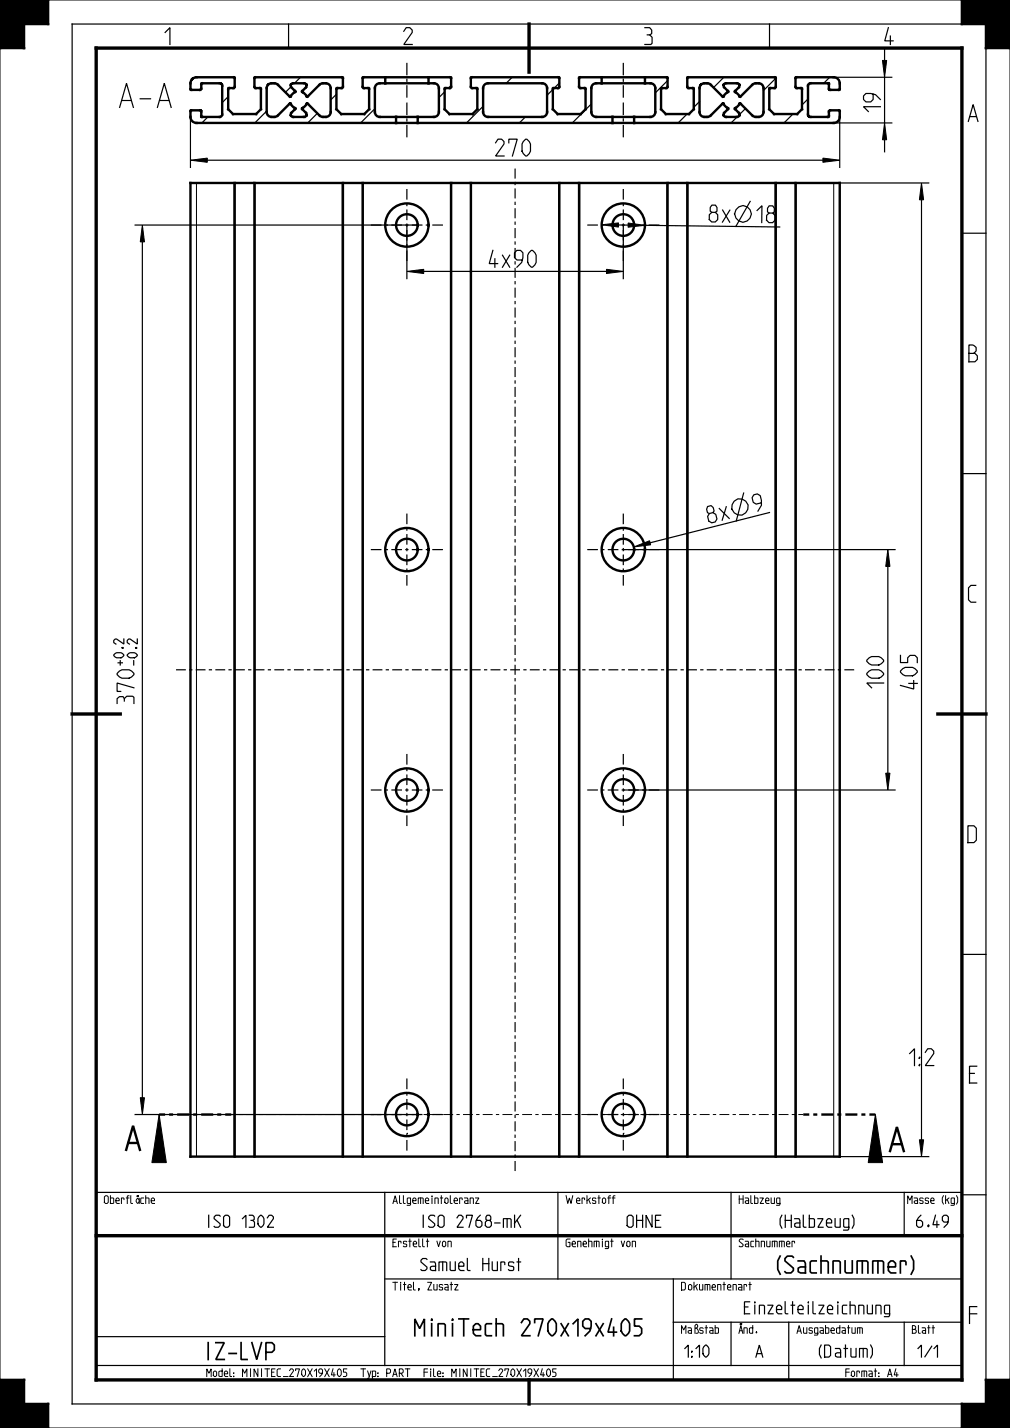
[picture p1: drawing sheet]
<svg xmlns="http://www.w3.org/2000/svg" width="210mm" height="297mm" viewBox="0 0 210 297" stroke-linecap="round" stroke-linejoin="round" font-family="sans-serif">
<path d="M0 0h10v5h-5v5h-5zM200 0h10v10h-5v-5h-5zM33.1 231.8l1.5 10h-3zM182 231.8l1.5 10h-3zM0 287h5v5h5v5h-10zM205 287h5v10h-10v-5h5z" fill="#000"/>
<g fill="none" stroke="#000" stroke-width=".21">
<path d="M0 0h10v5h-5v5h-5zM0 10v277M10 0h190M200 0h10v10h-5v-5h-5zM210 10v277M33.1 231.8l1.5 10h-3zM48.1 231.8h1M49.8 231.8h.7M51.2 231.8h2M53.9 231.8h.7M55.3 231.8h2M58 231.8h.7"/>
<path d="M59.4 231.8h2M62.1 231.8h.7M63.5 231.8h2M66.2 231.8h.7M67.6 231.8h2M70.3 231.8h.7M71.7 231.8h2M74.4 231.8h.7M75.8 231.8h2M78.5 231.8h.7M79.9 231.8h2M82.6 231.8h.7"/>
<path d="M84 231.8h2M86.7 231.8h.7M88.1 231.8h2M90.8 231.8h.7M92.2 231.8h2M94.9 231.8h.7M96.3 231.8h2M99 231.8h.7M100.4 231.8h2M103.1 231.8h.7M104.5 231.8h2M107.2 231.8h.7"/>
<path d="M108.6 231.8h2M111.3 231.8h.7M112.7 231.8h2M115.4 231.8h.7M116.8 231.8h2M119.5 231.8h.7M120.9 231.8h2M123.6 231.8h.7M125 231.8h2M127.7 231.8h.7M129.1 231.8h2M131.8 231.8h.7"/>
<path d="M133.2 231.8h2M135.9 231.8h.7M137.3 231.8h2M140 231.8h.7M141.4 231.8h2M144.1 231.8h.7M145.5 231.8h2M148.2 231.8h.7M149.6 231.8h2M152.3 231.8h.7M153.7 231.8h2M156.4 231.8h.7"/>
<path d="M157.8 231.8h2M160.5 231.8h.7M161.9 231.8h2M164.6 231.8h.7M166 231.8h1M182 231.8l1.5 10h-3zM0 287h5v5h5v5h-10zM10 297h190M205 287h5v10h-10v-5h5z"/>
</g>
<g fill="none" stroke="#000" stroke-width=".5">
<path d="M0 0h10v5h-5v5h-5zM40 16.4l.8-.3h8l-.1 2.1-1.1 .1-.2 .2v4.2l1 1h4.8l1-1v-4.2l-.1-.2-1.1-.1-.1-2 .1-.1h18.3l-.1 2.1-1.1 .1-.2 .2v4.2l1 1h4.8l1-1v-4.2l-.1-.2-1.1-.1-.1-2.1h4.7v1.2h-1.2a1 1 0 0 0-1 1v5a1 1 0 0 0 1 1h3.4v1.3h-41.5a1.25 1.25 0 0 1-1.2-1.3v-1.2l.1-.2 2 .1 .1 .2 .1 1 .1 .1h3.7l.4-.2 .1-.3v-6l-.1-.3-.4-.2h-3.7l-.2 .2v1.1l-2.1 .1-.1-.2v-1.2zM55.7 17.6a1.76 1.76 0 0 1 2.1 0l2.5 2.5 1.1-1-.9-1.1v-.4l.2-.2 2.6-.1 .3 .2 .1 .5-.9 1.1 1.1 1 2.5-2.5a1.61 1.61 0 0 1 2.3 .3v5.4a1.33 1.33 0 0 1-2.1 .9l-2.7-2.7-1.1 1.1 .9 1v.4l-.2 .3h-2.6l-.3-.1-.1-.6 .9-1-1.1-1.1-2.5 2.5a1.61 1.61 0 0 1-2.3-.3l-.1-5.4zM89.1 16.1h4.7l-.1 2.1-1.1 .1-.2 .2v4.2l1 1h4.8l1-1v-4.2l-.1-.2-1.1-.1-.1-2 .1-.1h18.3l-.1 2.1-1.1 .1-.2 .2v4.2l1 1h4.8l1-1v-4.2l-.1-.2-1.1-.1-.1-2.1h4.7v1.2h-1.2a1 1 0 0 0-1 1v5a1 1 0 0 0 1 1h3.4v1.3h-40.5v-1.3h3.4a1 1 0 0 0 1-1v-5a1 1 0 0 0-1-1h-1.1zM100.7 17.6l.7-.3h11.3a1 1 0 0 1 1 1v5a1 1 0 0 1-1 1h-11.3a1 1 0 0 1-1-1v-5zM134.1 16.1h4.7l-.1 2.1-1.1 .1-.2 .2v4.2l1 1h4.8l1-1v-4.2l-.1-.2-1.1-.1-.1-2 .1-.1h18.3l-.1 2.1-1.1 .1-.2 .2v4.2l1 1h4.8l1-1v-4.2l-.1-.2-1.1-.1-.1-2.1h7.9a1.25 1.25 0 0 1 1.3 1.2v1.2l-.2 .2h-1.9l-.2-.3v-1.1l-4.1 .1-.2 .4v6l.1 .4 .4 .1h3.7l.1-.1 .1-1.2h2.2a2.48 2.48 0 0 1-.5 2.3l-.8 .3h-41.5v-1.3h3.4a1 1 0 0 0 1-1v-5a1 1 0 0 0-1-1h-1.1zM145.7 17.6a1.76 1.76 0 0 1 2.1 0l2.5 2.5 1.1-1-.9-1.1v-.4l.2-.2 2.6-.1 .3 .2 .1 .5-.9 1.1 1.1 1 2.5-2.5a1.61 1.61 0 0 1 2.3 .3v5.4a1.33 1.33 0 0 1-2.1 .9l-2.7-2.7-1.1 1.1 .9 1v.4l-.2 .3h-2.6l-.3-.1-.1-.6 .9-1-1.1-1.1-2.5 2.5a1.61 1.61 0 0 1-2.3-.3l-.1-5.4zM200 0h10v10h-5v-5h-5zM26.2 239.1l1.5-5 1.4 5M26.7 237.7h1.9M33.1 231.8h1.2M35.2 231.8h.8"/>
<path d="M36.8 231.8h2.5M40.2 231.8h.8M41.8 231.8h2.5M45.2 231.8h.8M46.8 231.8h1.3M167 231.8h1.3M169.1 231.8h.8M170.8 231.8h2.5M174.1 231.8h.8M175.8 231.8h2.5M179.1 231.8h.8M180.8 231.8h1.2"/>
<path d="M185.1 239.4l1.4-5 1.4 5M185.5 238h1.9M0 287h5v5h5v5h-10zM205 287h5v10h-10v-5h5z"/>
</g>
<g fill="none" stroke="#000" stroke-width=".25">
<path d="M40.4 16.2l-.7 .7M60 5v5M60.5 18.1l-1.2 1.1M62.5 16.1l-1.3 1.2M69.9 19.6l-1.2 1.2M92.4 19.1l-1.2 1.2M93.8 17.8l-.6 .5M106.5 16.1l-1.3 1.2M114.9 18.6l-1.2 1.2M116.3 17.3l-1.1 1M138.8 16.8l-2.6 2.5M150.5 16.1l-2.1 2.1"/>
<path d="M160 5v5M161.3 16.3l-2.6 2.5M172.5 16.1l-1.2 1.2M200 5h-185v287h185M205 10v277M43.2 24.3l-1.2 1.3M47.4 20.1l-1.2 1.2M55.4 23.1l-2.4 2.5M66 23.6l-2 2M77.9 22.6l-2.9 3M87.2 24.3l-.4 .4M100.4 22.1l-3.4 3.5"/>
<path d="M109.2 24.3l-1.2 1.3M122.9 21.6l-3.9 4M142.9 23.7l-1.9 1.9M145.4 21.1l-1.2 1.2M153.3 24.3l-1.3 1.3M155 22.6l-1.2 1.2M164.9 23.7l-1.9 1.9M168 20.6l-1.3 1.2M200 48.5h5M200 98.5h5M200 198.5h5M20 257h180"/>
<path d="M20 248h180v39h-180zM80 248v36M116 248v18M152 248v18M188 248v9M200 248.5h5M20 278h60M80 266h120M140 275h60M140 266v21M152 275v9M164 275v12"/>
<path d="M188 275v9M20 284h180"/>
</g>
<path d="M20 10h180v277h-180zM110 5v10M15 148.5h10M195 148.5h10M20 257h180M110 287v5" fill="none" stroke="#000" stroke-width=".7"/>
<!-- layer: 01_ACHSEN -->
<g fill="none" stroke="#000" stroke-width=".5">
<path d="M80.1 17.3h9M80.1 16.1h9M125.1 17.3h9M125.1 16.1h9M39.6 38.1h135v202.5h-135zM48.8 38.1v202.5M52.9 38.1v202.5M71.3 38.1v202.5M75.4 38.1v202.5M82.3 25.6h4.5M82.3 24.3h4.5M93.8 38.1v202.5"/>
<path d="M97.9 38.1v202.5M116.3 38.1v202.5M120.4 38.1v202.5M127.3 25.6h4.5M127.3 24.3h4.5M138.8 38.1v202.5M142.9 38.1v202.5M161.3 38.1v202.5M165.4 38.1v202.5"/>
<circle cx="84.6" cy="46.8" r="4.5"/>
<circle cx="84.6" cy="46.8" r="2.25"/>
<circle cx="129.6" cy="46.8" r="4.5"/>
<circle cx="129.6" cy="46.8" r="2.25"/>
<circle cx="84.6" cy="114.3" r="4.5"/>
<circle cx="84.6" cy="114.3" r="2.25"/>
<circle cx="129.6" cy="114.3" r="4.5"/>
<circle cx="129.6" cy="114.3" r="2.25"/>
<circle cx="84.6" cy="164.3" r="4.5"/>
<circle cx="84.6" cy="164.3" r="2.25"/>
<circle cx="129.6" cy="164.3" r="4.5"/>
<circle cx="129.6" cy="164.3" r="2.25"/>
<circle cx="84.6" cy="231.8" r="4.5"/>
<circle cx="84.6" cy="231.8" r="2.25"/>
<circle cx="129.6" cy="231.8" r="4.5"/>
<circle cx="129.6" cy="231.8" r="2.25"/>
</g>
<g fill="none" stroke="#000" stroke-width=".25">
<path d="M84.6 13.1v2.6M84.6 16.4v.6M84.6 17.7v2.6M129.6 13.1v2.6M129.6 16.4v.6M129.6 17.7v2.6M84.6 21.3v2.6M84.6 24.6v.7M84.6 26v2.6M84.6 39.3v2.2M107.1 35.1v2M107.1 37.8v.7"/>
<path d="M107.1 39.2v2.1M129.6 21.3v2.6M129.6 24.6v.7M129.6 26v2.6M129.6 39.3v2.2M77.1 46.8h2.2M80 46.8h.7M81.4 46.8h2.2M84.3 46.8h.6M84.6 42.2v.7M84.6 43.6v2.2M84.6 46.5v.6"/>
<path d="M84.6 47.8v2.2M84.6 50.7v.7M84.6 52.1v2.2M85.6 46.8h2.2M88.5 46.8h.7M89.9 46.8h2.2M107.1 42v.6M107.1 43.3v2.1M107.1 46.1v.7M107.1 47.4v2.1M107.1 50.2v.7M107.1 51.6v2.1"/>
<path d="M107.1 54.3v.7M107.1 55.7v2.1M107.1 58.5v.6M107.1 59.8v2.1M122.1 46.8h2.2M125 46.8h.7M126.4 46.8h2.2M129.3 46.8h.6M129.6 42.2v.7M129.6 43.6v2.2M129.6 46.5v.6M129.6 47.8v2.2"/>
<path d="M129.6 50.7v.7M129.6 52.1v2.2M130.6 46.8h2.2M133.5 46.8h.7M134.9 46.8h2.2M107.1 62.6v.7M107.1 64v2M107.1 66.7v.7M107.1 68.1v2.1M107.1 70.9v.6M107.1 72.2v2.1M107.1 75v.7"/>
<path d="M107.1 76.3v2.1M107.1 79.1v.7M107.1 80.5v2.1M107.1 83.2v.7M107.1 84.6v2.1M107.1 87.4v.6M107.1 88.7v2.1M107.1 91.5v.7M107.1 92.9v2M107.1 95.6v.7M107.1 97v2.1M107.1 99.7v.7"/>
<path d="M77.1 114.3h2.2M80 114.3h.7M81.4 114.3h2.2M84.3 114.3h.6M84.6 106.8v2.2M84.6 109.7v.7M84.6 111.1v2.2M84.6 114v.6M84.6 115.3v2.2M84.6 118.2v.7M84.6 119.6v2.2M85.6 114.3h2.2"/>
<path d="M88.5 114.3h.7M89.9 114.3h2.2M107.1 101.1v2.1M107.1 103.9v.7M107.1 105.2v2.1M107.1 108v.7M107.1 109.4v2.1M107.1 112.1v.7M107.1 113.5v2.1M107.1 116.3v.6M107.1 117.6v2.1M122.1 114.3h2.2"/>
<path d="M125 114.3h.7M126.4 114.3h2.2M129.3 114.3h.6M129.6 106.8v2.2M129.6 109.7v.7M129.6 111.1v2.2M129.6 114v.6M129.6 115.3v2.2M129.6 118.2v.7M129.6 119.6v2.2M130.6 114.3h2.2M133.5 114.3h.7"/>
<path d="M134.9 114.3h2.2M36.6 139.3h2M39.3 139.3h.7M40.7 139.3h2M43.4 139.3h.7M44.8 139.3h2M47.5 139.3h.7M48.9 139.3h2M51.6 139.3h.7M52.9 139.3h2.1M55.7 139.3h.7M57 139.3h2.1"/>
<path d="M59.8 139.3h.6M61.1 139.3h2.1M63.8 139.3h.7M65.2 139.3h2.1M67.9 139.3h.7M69.3 139.3h2M72 139.3h.7M73.4 139.3h2M76.1 139.3h.7M77.5 139.3h2M80.2 139.3h.7M81.6 139.3h2"/>
<path d="M84.3 139.3h.7M85.6 139.3h2.1M88.4 139.3h.6M89.7 139.3h2.1M92.5 139.3h.6M93.8 139.3h2.1M96.5 139.3h.7M97.9 139.3h2M100.6 139.3h.7M102 139.3h2M104.7 139.3h.7M106.1 139.3h2"/>
<path d="M107.1 120.4v.7M107.1 121.7v2.1M107.1 124.5v.7M107.1 125.9v2.1M107.1 128.6v.7M107.1 130v2.1M107.1 132.8v.7M107.1 134.1v2.1M107.1 136.9v.7M107.1 138.3v2.1M108.8 139.3h.7M110.2 139.3h2"/>
<path d="M112.9 139.3h.7M114.3 139.3h2M117 139.3h.7M118.3 139.3h2.1M121.1 139.3h.6M122.4 139.3h2.1M125.2 139.3h.6M126.5 139.3h2.1M129.2 139.3h.7M130.6 139.3h2M133.3 139.3h.7M134.7 139.3h2"/>
<path d="M137.4 139.3h.7M138.8 139.3h2M141.5 139.3h.7M142.9 139.3h2M145.6 139.3h.7M146.9 139.3h2.1M149.7 139.3h.7M151 139.3h2.1M153.8 139.3h.6M155.1 139.3h2.1M157.8 139.3h.7M159.2 139.3h2.1"/>
<path d="M161.9 139.3h.7M163.3 139.3h2M166 139.3h.7M167.4 139.3h2M170.1 139.3h.7M171.5 139.3h2M174.2 139.3h.7M175.6 139.3h2M84.6 156.8v2.2M84.6 159.7v.7M107.1 141v.7M107.1 142.4v2.1"/>
<path d="M107.1 145.2v.6M107.1 146.5v2.1M107.1 149.3v.7M107.1 150.6v2.1M107.1 153.4v.7M107.1 154.8v2.1M107.1 157.5v.7M107.1 158.9v2.1M129.6 156.8v2.2M129.6 159.7v.7M77.1 164.3h2.2M80 164.3h.7"/>
<path d="M81.4 164.3h2.2M84.3 164.3h.6M84.6 161.1v2.2M84.6 164v.6M84.6 165.3v2.2M84.6 168.2v.7M84.6 169.6v2.2M85.6 164.3h2.2M88.5 164.3h.7M89.9 164.3h2.2M107.1 161.7v.7M107.1 163v2.1"/>
<path d="M107.1 165.8v.7M107.1 167.2v2M107.1 169.9v.7M107.1 171.3v2.1M107.1 174.1v.6M107.1 175.4v2.1M107.1 178.2v.7M107.1 179.5v2.1M122.1 164.3h2.2M125 164.3h.7M126.4 164.3h2.2M129.3 164.3h.6"/>
<path d="M129.6 161.1v2.2M129.6 164v.6M129.6 165.3v2.2M129.6 168.2v.7M129.6 169.6v2.2M130.6 164.3h2.2M133.5 164.3h.7M134.9 164.3h2.2M107.1 182.3v.7M107.1 183.7v2.1M107.1 186.4v.7M107.1 187.8v2.1"/>
<path d="M107.1 190.6v.6M107.1 191.9v2.1M107.1 194.7v.7M107.1 196.1v2M107.1 198.8v.7M107.1 200.2v2.1M107.1 203v.6M107.1 204.3v2.1M107.1 207.1v.7M107.1 208.4v2.1M107.1 211.2v.7M107.1 212.6v2.1"/>
<path d="M107.1 215.3v.7M107.1 216.7v2.1M107.1 219.5v.6M77.1 231.8h2.2M80 231.8h.7M81.4 231.8h2.2M84.3 231.8h.6M84.6 235.7h.1M84.6 224.3v2.2M84.6 227.2v.7M84.6 228.6v2.2M84.6 231.5v.6"/>
<path d="M84.6 232.8v2.2M84.6 235.7v.7M84.6 237.1v2.2M85.6 231.8h2.2M88.5 231.8h.7M89.9 231.8h2.2M107.1 220.8v2.1M107.1 223.6v.7M107.1 225v2M107.1 227.7v.7M107.1 229.1v2.1M107.1 231.9v.6"/>
<path d="M107.1 233.2v2.1M107.1 236v.7M107.1 237.3v2.1M122.1 231.8h2.2M125 231.8h.7M126.4 231.8h2.2M129.3 231.8h.6M129.6 235.7h.1M129.6 224.3v2.2M129.6 227.2v.7M129.6 228.6v2.2M129.6 231.5v.6"/>
<path d="M129.6 232.8v2.2M129.6 235.7v.7M129.6 237.1v2.2M130.6 231.8h2.2M133.5 231.8h.7M134.9 231.8h2.2M107.1 240.1v.7M107.1 241.5v2.1"/>
</g>
<g fill="none" stroke="#000" stroke-width=".21">
<path d="M40.8 38.1v202.5M48.6 38.1v202.5M53 38.1v202.5M71.1 38.1v202.5M75.5 38.1v202.5M93.6 38.1v202.5M98 38.1v202.5M116.1 38.1v202.5M120.5 38.1v202.5M138.6 38.1v202.5M143 38.1v202.5M161.1 38.1v202.5"/>
<path d="M165.5 38.1v202.5M173.3 38.1v202.5"/>
</g>
<!-- layer: 04_ZCHNBEMASSUNG -->
<g fill="none" stroke="#000" stroke-width=".25">
<path d="M173.4 16.1h12M183.9 10.1v2.5M183.9 16.1v9.5M39.6 24.4v10.4M43.1 33.3h128M173.4 38.1h19.7M173.4 25.6h12M174.6 24.4v10.4M183.9 29.1v2.5M28.1 46.8h58.7M29.6 50.3v178M84.6 46.9v11"/>
<path d="M88.1 56.4h38M125.1 46.7v.1M128.6 46.8h2M129.6 46.9v11M134.1 46.9l28 .3M156 41.9l-3 5.2M191.6 41.6v195.5M129.7 114.3h56.4M154.6 102.5l-1.5 5.8M160 106.6l-24.8 6.3M184.6 117.8v43M129.7 164.3h56.4"/>
<path d="M28.1 231.8h58.7M173.4 240.6h19.7"/>
<circle cx="154.5" cy="44.5" r="1.72"/>
<circle cx="153.8" cy="105.5" r="1.72"/>
</g>
<g fill="#000">
<path d="M183.5 12.6h.9l-.5 3.5zM39.6 33.3l3.5-.4v.9zM171.1 32.9l3.5 .4-3.5 .5zM183.9 25.6l.5 3.5h-.9zM191.6 38.1l.4 3.5h-.8zM29.6 46.8l.4 3.5h-.8zM84.6 56.4l3.5-.4v.9zM125.1 46.8l3.5-.4v.8zM126.1 56l3.5 .4-3.5 .5zM130.6 46.4l3.5 .5-3.5 .4zM131.8 113.8l3.3-1.3 .2 .8zM184.6 114.3l.4 3.5h-.8z"/>
<path d="M184.2 160.8h.8l-.4 3.5zM29.2 228.3h.8l-.4 3.5zM191.2 237.1h.8l-.4 3.5z"/>
</g>
<g fill="none" stroke="#000" stroke-width=".21">
<path d="M183.5 12.6h.9l-.5 3.5zM39.6 33.3l3.5-.4v.9zM171.1 32.9l3.5 .4-3.5 .5zM183.9 25.6l.5 3.5h-.9zM191.6 38.1l.4 3.5h-.8zM29.6 46.8l.4 3.5h-.8zM84.6 56.4l3.5-.4v.9zM125.1 46.8l3.5-.4v.8zM126.1 56l3.5 .4-3.5 .5zM130.6 46.4l3.5 .5-3.5 .4zM131.8 113.8l3.3-1.3 .2 .8zM184.6 114.3l.4 3.5h-.8z"/>
<path d="M184.2 160.8h.8l-.4 3.5zM29.2 228.3h.8l-.4 3.5zM191.2 237.1h.8l-.4 3.5z"/>
</g>
<text font-size="6.5" x="25.3" y="22.3">A-A</text>
<g font-size="4.6">
<text x="33.6" y="9.3">1</text>
<text x="83.6" y="9.3">2</text>
<text x="133.6" y="9.3">3</text>
<text x="183.6" y="9.3">4</text>
<text x="183" y="23.2" transform="rotate(-90 183 23.2)">19</text>
<text x="201.1" y="25.3">A</text>
<text x="103" y="32.4">270</text>
<text x="147.5" y="46.2" transform="rotate(1 147.5 46.2)">8x</text>
<text x="157.4" y="46.3" transform="rotate(1 157.4 46.3)">18</text>
<text x="101.7" y="55.6">4x90</text>
<text x="201.1" y="75.3">B</text>
<text x="201.1" y="125.3">C</text>
<text x="183.7" y="143.1" transform="rotate(-90 183.7 143.1)">100</text>
<text x="190.7" y="143.3" transform="rotate(-90 190.7 143.3)">405</text>
<text x="27.8" y="146.3" transform="rotate(-90 27.8 146.3)">370</text>
<text x="201.1" y="175.3">D</text>
<text x="187" y="221.6">1:2</text>
<text x="201.1" y="225.3">E</text>
<text x="159.6" y="264.8">(Sachnummer)</text>
<text x="201.1" y="275.3">F</text>
<text x="84.1" y="277.8">MiniTech 270x19x405</text>
<text x="41.8" y="282.8">IZ-LVP</text>
</g>
<g font-size="4.5">
<text x="157.1" y="106.4" transform="rotate(-14 157.1 106.4)">9</text>
<text x="147.5" y="108.9" transform="rotate(-14 147.5 108.9)">8x</text>
</g>
<g font-size="3.3">
<text x="42.2" y="255.3">ISO 1302</text>
<text x="87.3" y="255.3">ISO 2768-mK</text>
<text x="130.1" y="255.3">OHNE</text>
<text x="160.2" y="255.3">(Halbzeug)</text>
<text x="190.1" y="255.3">6.49</text>
<text x="86.3" y="264.3">Samuel Hurst</text>
<text x="151.5" y="273.3">Einzelteilzeichnung</text>
<text x="141.1" y="282.3">1:10</text>
<text x="157" y="282.3">A</text>
<text x="169.2" y="282.3">(Datum)</text>
<text x="190.4" y="282.3">1/1</text>
</g>
<g font-size="2.7">
<text x="25.7" y="138.3" transform="rotate(-90 25.7 138.3)">+0.2</text>
<text x="28.5" y="138.3" transform="rotate(-90 28.5 138.3)">-0.2</text>
</g>
<g font-size="2.1">
<text x="21.4" y="250.3">Oberfläche</text>
<text x="81.4" y="250.3">Allgemeintoleranz</text>
<text x="117.4" y="250.3">Werkstoff</text>
<text x="153.4" y="250.3">Halbzeug</text>
<text x="187.8" y="250.3">Masse (kg)</text>
<text x="81.4" y="259.3">Erstellt von</text>
<text x="117.4" y="259.3">Genehmigt von</text>
<text x="153.4" y="259.3">Sachnummer</text>
<text x="81.4" y="268.3">Titel, Zusatz</text>
<text x="141.4" y="268.3">Dokumentenart</text>
<text x="141.4" y="277.3">Maßstab</text>
<text x="153.4" y="277.3">Änd.</text>
<text x="165.4" y="277.3">Ausgabedatum</text>
<text x="189.4" y="277.3">Blatt</text>
<text x="42.2" y="286.3">Model: MINITEC_270X19X405</text>
<text x="74.6" y="286.3">Typ: PART</text>
<text x="87.3" y="286.3">File:MINITEC_270X19X405</text>
<text x="175.1" y="286.3">Format: A4</text>
</g>
</svg>
